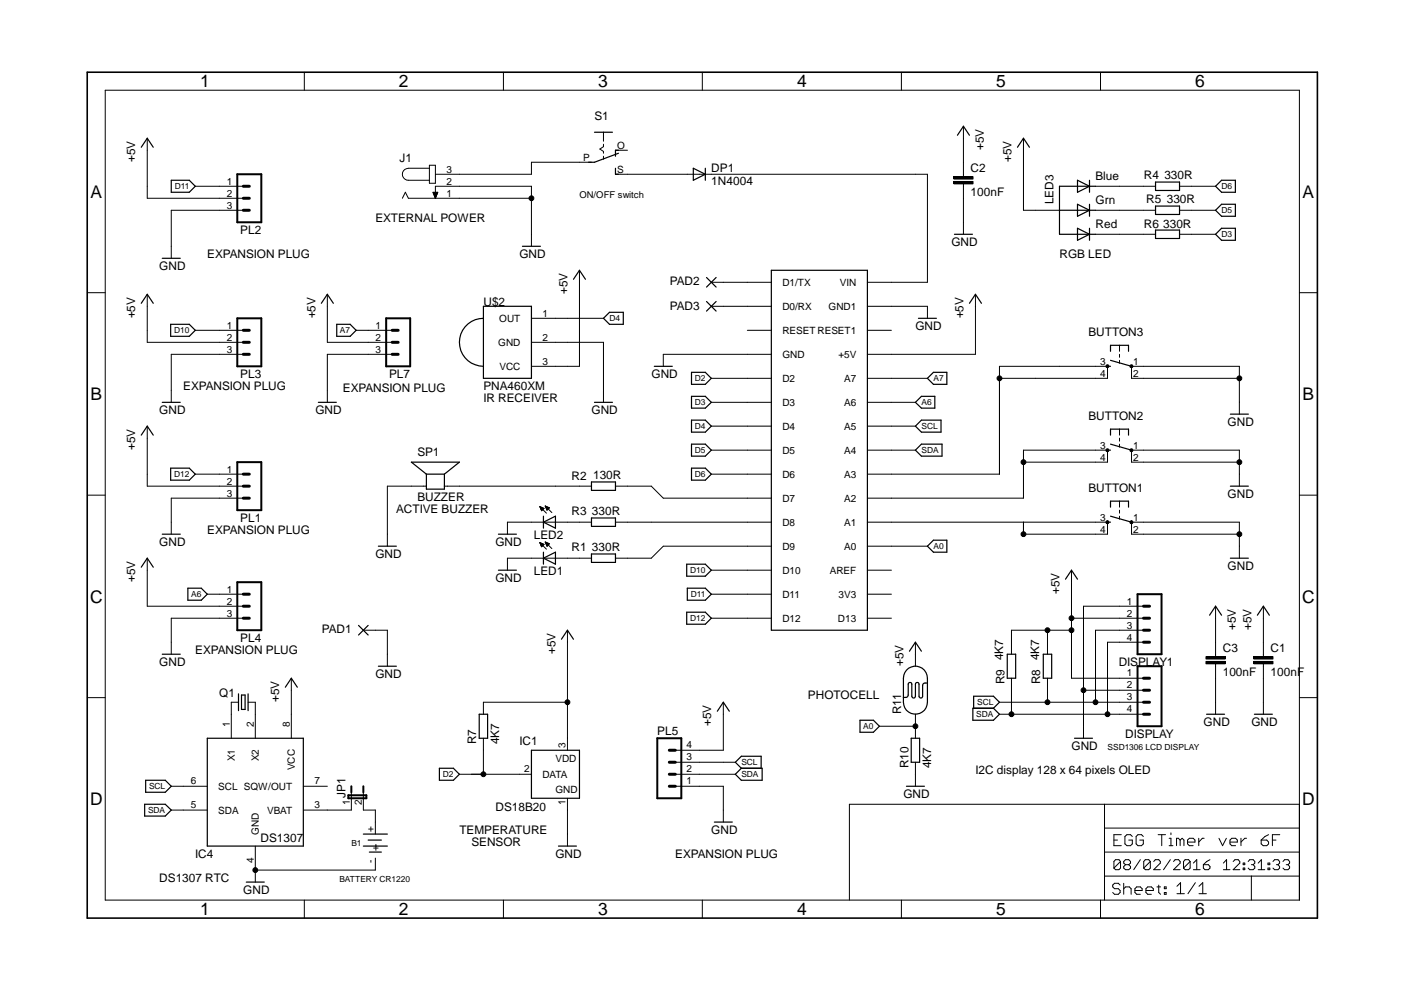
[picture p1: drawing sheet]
<svg xmlns="http://www.w3.org/2000/svg" width="297mm" height="210mm" viewBox="0 0 297 210" stroke-linecap="round" stroke-linejoin="round" font-family="sans-serif">
<g fill="none" stroke="#000" stroke-width=".25">
<path d="M29.9 31.2l1.3-1.9 1.2 1.9M36.2 38.1h3.8l1.3 1.3-1.3 1.3h-3.8zM125.8 28h3.8M130.2 35.6v1.3h.6M130.8 31.8h-.6v1.3M130.8 32.4l-5 1.9h-1.3M146.7 35.6l2.5 1.3-2.5 1.2zM149.2 35.6v2.5M202.6 28.6l1.2-1.9 1.3 1.9M215.3 31.2l1.2-1.9 1.3 1.9M228 38.1l2.5 1.3-2.5 1.3zM230.5 38.1v2.6"/>
<path d="M231.8 39.4h-7.6v10.2h7.6M244.5 38.5h5.1v1.8h-5.1zM257.2 39.4l1.2-1.3h3v2.6h-3zM34.3 54.7h3.8M110.5 52.1h3.8M121.3 59.1l1.3-1.9 1.3 1.9M149.5 58.7l2 2M151.5 58.7l-2 2M163.2 57.2h20.3v76.1h-20.3zM201.9 49.6h3.8M224.2 44.5h7.6M228 43.2l2.5 1.3-2.5 1.3z"/>
<path d="M228 48.3l2.5 1.3-2.5 1.2zM230.5 43.2v2.6M230.5 48.3v2.5M244.5 48.7h5.1v1.8h-5.1zM244.5 43.6h5.1v1.8h-5.1zM257.2 49.6l1.2-1.3h3v2.5h-3zM257.2 44.5l1.2-1.3h3v2.6h-3zM29.9 64.2l1.3-1.9 1.2 1.9M36.1 68.6h3.9l1.3 1.3-1.3 1.3h-3.9zM68 64.2l1.3-1.9 1.2 1.9M71.2 68.6h2.9l1.2 1.3-1.2 1.3h-2.9zM102.3 67.4a5.1 5.1 0 0 0-5.1 5 5.1 5.1 0 0 0 5.1 5.1"/>
<path d="M102.3 64.8h10.1v15.3h-10.1zM127.7 67.4l1.2-1.3h3v2.5h-3zM138.4 77.5h3.8M146.3 78.8h2.9l1.3 1.3-1.3 1.2h-2.9zM149.5 63.8l2 2M151.5 63.8l-2 2M194.3 67.4h3.8M205.1 64.2l1.3-1.9 1.2 1.9M234.3 77.5h.6M234.9 74.3v-1.2h3.9v1.2M234.9 76.2l4.5 1.3M29.9 92.1l1.3-1.9 1.2 1.9"/>
<path d="M34.3 85.1h3.8M36.1 99.1h3.9l1.3 1.2-1.3 1.3h-3.9zM67.3 85.1h3.9M125.8 85.1h3.8M146.3 94h2.9l1.3 1.2-1.3 1.3h-2.9zM146.3 88.9h2.9l1.3 1.3-1.3 1.2h-2.9zM146.3 83.9h2.9l1.3 1.2-1.3 1.3h-2.9zM146.3 99.1h2.9l1.3 1.2-1.3 1.3h-2.9zM193.7 95.2l1.2-1.2h4.4v2.5h-4.4zM193.7 90.2l1.2-1.3h4.2v2.5h-4.2zM193.7 85.1l1.2-1.2h2.9v2.5h-2.9zM196.2 80.1l1.3-1.3h2.8v2.5h-2.8z"/>
<path d="M234.3 95.2h.6M234.9 92.1v-1.3h3.9v1.3M234.9 94l4.5 1.2M260.3 87.6h3.8M34.3 113h3.8M80 115.6h3.9M90.2 100.3v3.2h3.8v-3.2M90.2 100.3h3.8M90.2 100.3l-3.2-2.5h10.2l-3.2 2.5M105.4 113h3.9M115 118.1l2.5-1.3v2.6zM115 109.2v2.6"/>
<path d="M115 116.8v2.6M115 110.5l2.5-1.3v2.6zM125.1 102h5.1v1.8h-5.1zM125.1 109.6h5.1v1.8h-5.1zM125.1 117.2h5.1v1.8h-5.1zM145.3 119.4h3.9l1.3 1.2-1.3 1.3h-3.9zM197.5 114.3h2.8v2.5h-2.8l-1.3-1.2zM234.3 110.5h.6M234.9 107.3v-1.3h3.9v1.3M234.9 109.2l4.5 1.3M260.3 118.1h3.8M260.3 102.9h3.8"/>
<path d="M29.9 120l1.3-1.9 1.2 1.9M34.3 138.4h3.8M39.7 124.5h2.9l1.3 1.2-1.3 1.3h-2.9zM75.9 132.3l2 2.1M77.9 132.3l-2 2.1M105.4 120.6h3.9M118.8 135.3l1.3-2 1.2 2M145.3 129.5h3.9l1.3 1.3-1.3 1.3h-3.9zM145.4 124.5h3.8l1.3 1.2-1.3 1.3h-3.8zM192.4 137.8l1.3-1.9 1.2 1.9M213.1 138.4h1.8v5.1h-1.8zM220.7 138.4h1.8v5.1h-1.8z"/>
<path d="M225.4 122.6l1.3-2 1.3 2M255.9 130.2l1.3-1.9 1.2 1.9M266 130.2l1.3-1.9 1.3 1.9M43.9 156.2h20.3v22.8h-20.3zM50.5 146.8v3.6M51.1 147.1h.8v3h-.8zM52.5 146.8v3.6M60.4 145.4l1.2-1.9 1.3 1.9M80 141h3.9M101.4 151.1h1.8v5.1h-1.8zM112.4 158.7h10.2v10.2h-10.2zM151.8 150.5l1.2-1.9 1.3 1.9"/>
<path d="M181.9 152.4h2.9l1.3 1.3-1.3 1.2h-2.9zM191.8 141.8a2.55 2.55 0 0 1 2.8-.7 2.55 2.55 0 0 1 1.6 2.4v5.1a2.54 2.54 0 0 1-2.5 2.5 2.54 2.54 0 0 1-2.6-2.5v-5.1l.1-.6zM192.8 156.2h1.8v5.1h-1.8zM196.2 144.5l-.7 .1-.3 .2v2.5l-.2 .4h-.2l-.4-.4v-2.7a.4 .4 0 0 0-.4-.2 .4 .4 0 0 0-.3 .4v2.5l-.2 .4h-.2l-.4-.4v-2.7a.4 .4 0 0 0-.5-.2 .4 .4 0 0 0-.3 .4v2.4l-.2 .3-.8 .1M205.8 149.9h4.4l1.3 1.2-1.3 1.3h-4.4zM206 149.9v-2.6h4.2l1.3 1.3-1.3 1.3M227.3 156.2h3.8M255.3 151.1h3.8M265.4 151.1h3.8M30.6 170.2h4.4l1.2 1.2-1.2 1.3h-4.4zM30.8 165.1h4.2l1.2 1.3-1.2 1.2h-4.2zM76.9 179h5.1"/>
<path d="M76.9 176.5h5.1M77.9 177.8h2.8M93 162.6h2.9l1.3 1.2-1.3 1.3h-2.9zM118.1 179h3.9M151.1 173.9h3.8M155.6 163.8l1.2-1.2h4.4v2.5h-4.4zM156.8 162.6l-1.2-1.3 1.2-1.3h4.2v2.6M191.8 166.4h3.8M52.1 186.6h3.8M78.1 180.3h2.6"/>
</g>
<g fill="none" stroke="#000" stroke-width=".21">
<path d="M22.3 19.1h252.6v171.4h-252.6zM64.4 15.3v3.8M106.5 15.3v3.8M148.6 15.3v3.8M190.7 15.3v3.8M232.8 15.3v3.8M31.2 29.3v12.7h20.3M41.3 39.4h10.2M90.8 35.6h-4.4a1.27 1.27 0 0 0-1.3 1.3 1.27 1.27 0 0 0 1.3 1.2h4.4M90.8 35h1.3v3.8h-1.3zM125.1 34.3h-12.7v2.6h-20.3M127.7 28v1.9"/>
<path d="M127.7 30.5v.5l-.8 .5 .8 .5v.4M127.7 33.1v.6M130.2 36.9h66v22.8h-12.7M130.2 31.8h2.6M201.8 38.4h4.1v.5h-4.1zM201.8 37.4h4.1v.5h-4.1zM203.8 26.7v10.7M203.8 38.9v10.7M216.5 29.3v15.2h7.7M231.8 39.4h12.7M249.6 39.4h7.6M51.5 44.5h-15.3v10.2"/>
<path d="M85.1 42l.7-1.3 .6 1.3h26M91.6 40.7h1l-.5 1.3zM91.6 40.9h.9M91.6 40.8h1M91.7 40.9h.8M91.7 41h.8M91.8 41.1h.7M91.8 41.2h.6M91.9 41.4h.4M91.9 41.3h.5M91.9 41.5h.4M91.9 41.6h.4"/>
<path d="M92 41.7h.2M92.1 41.8h.1M92.1 42v-2.6h20.3v12.7M92.1 41.9h.1M122.6 57.2v20.3h-10.2M150.5 59.7h12.7M231.8 44.5h12.7M231.8 49.6h12.7M249.6 44.5h7.6M249.6 49.6h7.6M18.5 61.9h3.8M31.2 62.3v10.1h20.3"/>
<path d="M41.3 69.9h10.2M51.5 75h-15.3v10.1M69.3 62.3v10.1h13.7M75.3 69.9h7.7M83 75h-13.7v10.1M112.4 72.4h15.3v12.7M112.4 67.4h15.3M150.5 64.8h12.7M158.1 69.9h5.1M163.2 75h-22.9v2.5M183.5 69.9h5.1M183.5 64.8h12.7v2.6"/>
<path d="M206.4 62.3v12.7h-22.9M234.1 77.3h.4v.4h-.4zM236.9 73.1v1.2M236.9 75v.6M236.9 76.2v.7M239.1 77.3h.5v.4h-.5zM274.9 61.9h3.8M31.2 90.2v12.7h20.3M150.5 80.1h12.7M150.5 95.2h12.7M150.5 85.1h12.7M150.5 90.2h12.7"/>
<path d="M183.5 80.1h12.7M183.5 95.2h10.2M183.5 85.1h10.2M183.5 90.2h10.2M211.5 80.1h22.8v-2.6h-22.8v22.8h-28M216.5 97.8h17.8v-2.6h-17.8v10.2h-33M234.1 95h.4v.5h-.4zM236.9 90.8v1.3M236.9 92.7v.6M236.9 94v.6M239.1 95h.5v.5h-.5zM262.2 80.1h-22.8v-2.6h22.8v10.1"/>
<path d="M262.2 97.8h-22.8v-2.6h22.8v7.7M18.5 104.8h3.8M31.2 118.1v10.2h20.3M41.3 100.3h10.2M51.5 105.4h-15.3v7.6M90.2 102.9h-8.2v12.7M94 102.9h31.1M114.2 114.8l1.4 1.4M114.2 114.9h.1M114.2 114.8l.9 .4-.5 .5M114.2 114.8l.4 .9M114.2 107.2l1.4 1.4"/>
<path d="M114.2 107.2h.1M114.2 107.2l.9 .4-.5 .5M114.2 107.2l.4 .9M114.3 114.9h.2M114.3 107.3h.2M114.3 115h.4M114.3 107.4h.3M114.3 115.1h.6M114.3 107.6h.8M114.3 107.5h.5M114.4 115.2h.7M114.4 107.7h.6"/>
<path d="M114.4 115.4h.5M114.4 115.3h.6M114.4 107.7h.5M114.5 115.5h.3M114.5 107.8h.3M114.5 115.6h.2M114.5 107.9h.2M114.6 115.7h.1M114.6 108h.1M115.4 114.7l1.4 1.4M115.4 114.7l.8 .4-.5 .5M115.4 114.7l.3 .9"/>
<path d="M115.4 114.8h.1M115.4 107.1l1.4 1.4M115.4 107.1l.8 .3-.5 .5zM115.4 107.1h.1M115.4 114.9h.3M115.4 107.2h.3M115.4 114.9h.5M115.4 107.3h.5M115.5 115h.7M115.5 107.4h.6M115.5 115.1h.7M115.5 107.5h.7"/>
<path d="M115.6 115.2h.5M115.6 107.6h.5M115.6 115.3h.4M115.6 107.7h.4M115.7 115.4h.2M115.7 107.8h.2M115.7 107.7h.2M115.7 115.5h.1M115.7 107.9h.1M115.7 115.6h.1M125.1 110.5h-17.7v2.5M125.1 118.1h-17.7v2.5"/>
<path d="M130.2 110.5h33M130.2 102.9h7.6l2.5 2.5h22.9M150.5 100.3h12.7M163.2 115.6h-22.9l-2.5 2.5h-7.6M183.5 110.5h50.8v2.5h-17.8v-2.5M183.5 115.6h12.7M234.1 110.3l.2-.1 .2 .1v.4h-.4zM236.9 106v1.3M236.9 107.9v.7M236.9 109.2v.7M239.1 110.3l.3-.1 .2 .1v.4h-.5zM262.2 113h-22.8v-2.5h22.8v7.6"/>
<path d="M274.9 104.8h3.8M43.9 125.7h7.6M51.5 130.8h-15.3v7.6M76.9 133.3h5.1v7.7M120.1 133.3v25.4M150.5 120.6h12.7M150.5 125.7h12.7M150.5 130.8h12.7M183.5 120.6h5.1M183.5 125.7h5.1M183.5 130.8h5.1M193.7 135.9v5.1"/>
<path d="M221.6 133.3v5.1M226.7 120.6v22.9h15.2M226.7 133.3h-12.7v5.1M226.7 130.8h15.2M241.9 135.9h-7.6v15.2M241.9 128.3h-12.7v27.9M241.9 133.3h-10.1v15.3M255.1 140h4.1v.5h-4.1zM255.1 138.9h4.1v.5h-4.1zM257.2 128.3v10.6M265.3 140h4v.5h-4zM265.3 138.9h4v.5h-4z"/>
<path d="M267.3 128.3v10.6M18.5 147.6h3.8M50.5 148.6h-1.6v7.6M52.5 148.6h1.5v7.6M61.6 143.5v12.7M102.3 156.2v7.6M120.1 148.6h-17.8v2.5M153 148.6v10.1h-10.1M186.1 153.7h7.6M193.7 151.1v5.1M211.5 148.6h30.4M211.5 151.1h30.4"/>
<path d="M214 143.5v7.6M221.6 143.5v5.1M229.2 146h12.7M257.2 140.5v10.6M267.3 140.5v10.6M274.9 147.6h3.8M36.2 166.4h7.7M36.2 171.4h7.7M54 179v7.6M64.2 166.4h5.1M74.3 167.6v3.8h-10.1M76.9 167.6v3.8h2.5v5.1"/>
<path d="M97.2 163.8h15.2M120.1 168.9v10.1M142.9 163.8h12.7M142.9 166.4h10.1v7.5M142.9 161.3h12.7M193.7 161.3v5.1M233.7 170.2v20.3M233.7 175.2h41.2M235.7 177.8h.7M237.2 176.6h-1.5v2.3h1.5M239.6 177l-.4-.4h-.8l-.4 .4v1.6l.4 .3h.8l.4-.3v-.8h-.8M241.9 177l-.4-.4h-.8l-.3 .4v1.6l.3 .3h.8l.4-.3v-.8h-.8"/>
<path d="M245 176.6h1.6M245.8 176.6v2.3M247.4 178.9h.8M247.4 177.4h.3v1.5M247.7 176.2v.4M249.7 177.8l-.4-.4h-.4v1.5M249.7 177.8v1.1M249.7 177.8l.4-.4 .4 .4v1.1M251.2 178.2h1.6v-.4l-.4-.4h-.8l-.4 .4v.8l.4 .3h.8M253.6 177.4v1.5M254.8 177.4h-.4l-.8 .8M257.9 177.4l.8 1.5 .8-1.5"/>
<path d="M260.2 178.2h1.6v-.4l-.4-.4h-.8l-.4 .4v.8l.4 .3h.8M262.5 177.4v1.5M263.7 177.4h-.3l-.9 .8M266.8 177.8h1.2l.4 .4v.4l-.4 .3h-.8l-.4-.3zM268.4 176.6l-.8 .4-.8 .8M269.2 177.8h.8M270.8 176.6h-1.6v2.3M274.9 170.2h-95.2v20.3M64.4 190.5v3.8M79.4 181.6v2.5h-25.4M106.5 190.5v3.8M148.6 190.5v3.8"/>
<path d="M190.7 190.5v3.8M232.8 190.5v3.8M233.7 185.4h41.2M233.7 180.3h41.2M237 187.3l-.4-.4h-.8l-.4 .4v.4l.4 .3h.8l.4 .4v.4l-.4 .4h-.8l-.4-.4M237.1 182.3l-.4-.4h-.7l-.3 .4v1.4M237.1 182.3v1.4l-.4 .3h-.7l-.3-.3M237.1 182.3l-1.4 1.4M237.7 186.9v2.3M237.7 188l.5-.3h.7l.4 .3v1.2M238.1 183l-.4-.4v-.3l.4-.4h.7l.4 .4v.3l-.4 .4M238.1 183l-.4 .3v.4l.4 .3h.7l.4-.3v-.4l-.4-.3"/>
<path d="M238.1 183h.7M240.1 188.4h1.5v-.4l-.3-.3h-.8l-.4 .3v.8l.4 .4h.8M241.3 181.9l-1.4 2.1M242.4 188.4h1.6v-.4l-.4-.3h-.8l-.4 .3v.8l.4 .4h.8M243.4 182.3l-.4-.4h-.7l-.3 .4v1.4M243.4 182.3v1.4l-.4 .3h-.7l-.3-.3M243.4 182.3l-1.4 1.4M244.1 182.3l.3-.4h.7l.4 .4v.3l-1.4 1.4h1.4M244.8 187.7h.7M245.1 187.3v1.5l.4 .4M246.3 187.7h.4v.3h-.4zM246.3 188.8h.4v.4h-.4z"/>
<path d="M247.6 181.9l-1.4 2.1M248.3 182.3l.3-.4h.7l.4 .4v.3l-1.4 1.4h1.4M249 187.5l.8-.7v2.3M249 189.1h1.6M251.8 182.3l-.3-.4h-.8l-.3 .4v1.4M251.8 182.3v1.4l-.3 .3h-.8l-.3-.3M251.8 182.3l-1.4 1.4M252.5 184h1.4M252.5 182.6l.7-.7v2.1M252.9 186.8l-1.6 2.3M253.7 189.1h1.5M253.7 187.5l.8-.7v2.3"/>
<path d="M254.6 183h1l.4 .3v.4l-.4 .3h-.7l-.3-.3zM256 181.9l-1.4 1.1M258.8 184h1.4M258.8 182.6l.7-.7v2.1M260.9 182.3l.4-.4h.7l.3 .4v.3l-1.4 1.4h1.4M263 183.7h.4v.3h-.4zM263 182.6h.4v.4h-.4zM264.1 182.3l.3-.4h.7l.4 .4v.3l-.4 .4M264.7 185.4v5.1M264.7 183h.4M265.1 183l.4 .3v.4l-.4 .3h-.7l-.3-.3M266.2 184h1.4"/>
<path d="M266.2 182.6l.7-.7v2.1M268.3 183.7h.3v.3h-.3zM268.3 182.6h.3v.4h-.3zM269.3 182.3l.4-.4h.7l.3 .4v.3l-.3 .4M270 183h.4M270.4 183l.3 .3v.4l-.3 .3h-.7l-.4-.3M271.4 182.3l.4-.4h.7l.3 .4v.3l-.3 .4M272.1 183h.4M272.5 183l.3 .3v.4l-.3 .3h-.7l-.4-.3"/>
<circle cx="112.4" cy="42" r=".51"/>
<circle cx="211.4" cy="80.1" r=".51"/>
<circle cx="216.5" cy="97.8" r=".51"/>
<circle cx="262.2" cy="80.1" r=".51"/>
<circle cx="262.2" cy="97.8" r=".51"/>
<circle cx="216.5" cy="113" r=".51"/>
<circle cx="262.2" cy="113" r=".51"/>
<circle cx="221.6" cy="133.3" r=".51"/>
<circle cx="226.7" cy="133.3" r=".51"/>
<circle cx="226.7" cy="130.8" r=".51"/>
<circle cx="120" cy="148.6" r=".51"/>
<circle cx="193.7" cy="153.7" r=".51"/>
<circle cx="214" cy="151.1" r=".51"/>
<circle cx="221.6" cy="148.6" r=".51"/>
<circle cx="229.2" cy="146" r=".51"/>
<circle cx="231.8" cy="148.6" r=".51"/>
<circle cx="234.3" cy="151.1" r=".51"/>
<circle cx="102.3" cy="163.8" r=".51"/>
<circle cx="54" cy="184.1" r=".51"/>
</g>
<path d="M18.5 15.3h260.2v179h-260.2z" fill="none" stroke="#000" stroke-width=".34"/>
<g fill="#000">
<path d="M201.8 38.4h4.1v.5h-4.1z" fill-rule="evenodd"/>
<path d="M201.8 37.4h4.1v.5h-4.1z" fill-rule="evenodd"/>
<path d="M234.1 77.3h.4v.4h-.4z" fill-rule="evenodd"/>
<path d="M239.1 77.3h.5v.4h-.5z" fill-rule="evenodd"/>
<path d="M234.1 95h.4v.5h-.4z" fill-rule="evenodd"/>
<path d="M239.1 95h.5v.5h-.5z" fill-rule="evenodd"/>
<path d="M234.1 110.3l.2-.1 .2 .1v.4h-.4z" fill-rule="evenodd"/>
<path d="M239.1 110.3l.3-.1 .2 .1v.4h-.5z" fill-rule="evenodd"/>
<path d="M255.1 140h4.1v.5h-4.1z" fill-rule="evenodd"/>
<path d="M255.1 138.9h4.1v.5h-4.1z" fill-rule="evenodd"/>
<path d="M265.3 140h4v.5h-4z" fill-rule="evenodd"/>
<path d="M265.3 138.9h4v.5h-4z" fill-rule="evenodd"/>
<circle cx="112.4" cy="42" r=".51"/>
<circle cx="211.4" cy="80.1" r=".51"/>
<circle cx="216.5" cy="97.8" r=".51"/>
<circle cx="262.2" cy="80.1" r=".51"/>
<circle cx="262.2" cy="97.8" r=".51"/>
<circle cx="216.5" cy="113" r=".51"/>
<circle cx="262.2" cy="113" r=".51"/>
<circle cx="221.6" cy="133.3" r=".51"/>
<circle cx="226.7" cy="133.3" r=".51"/>
<circle cx="226.7" cy="130.8" r=".51"/>
<circle cx="120" cy="148.6" r=".51"/>
<circle cx="193.7" cy="153.7" r=".51"/>
<circle cx="214" cy="151.1" r=".51"/>
<circle cx="221.6" cy="148.6" r=".51"/>
<circle cx="229.2" cy="146" r=".51"/>
<circle cx="231.8" cy="148.6" r=".51"/>
<circle cx="234.3" cy="151.1" r=".51"/>
<circle cx="102.3" cy="163.8" r=".51"/>
<circle cx="54" cy="184.1" r=".51"/>
</g>
<path d="M50.2 36.9h5.1v10.1h-5.1zM50.2 67.4h5.1v10.1h-5.1zM81.7 67.4h5.1v10.1h-5.1zM50.2 97.8h5.1v10.1h-5.1zM50.2 123.2h5.1v10.1h-5.1zM240.7 125.7h5v12.7h-5zM139.1 156.2h5v12.7h-5zM240.7 141h5v12.7h-5zM73.7 168.3h3.8v.6h-3.8zM74.3 166.4v1.2M76.9 166.4v1.2" fill="none" stroke="#000" stroke-width=".42"/>
<g fill="none" stroke="#000" stroke-width=".63">
<path d="M51.5 39.4h1.2M51.5 44.5h1.2M51.5 42h1.2M51.5 75h1.2M51.5 72.4h1.2M51.5 69.9h1.2M83 75h1.2M83 72.4h1.2M83 69.9h1.2M51.5 105.4h1.2M51.5 102.9h1.2M51.5 100.3h1.2"/>
<path d="M51.5 130.8h1.2M51.5 128.3h1.2M51.5 125.7h1.2M241.9 130.8h1.3M241.9 128.3h1.3M241.9 133.3h1.3M241.9 135.9h1.3M141.6 158.7h1.3M241.9 148.6h1.3M241.9 146h1.3M241.9 143.5h1.3M241.9 151.1h1.3"/>
<path d="M141.6 161.3h1.3M141.6 163.8h1.3M141.6 166.4h1.3"/>
</g>
<g font-size="3.7">
<text x="42.3" y="18.5">1</text>
<text x="84.4" y="18.5">2</text>
<text x="126.5" y="18.5">3</text>
<text x="168.7" y="18.5">4</text>
<text x="210.7" y="18.5">5</text>
<text x="252.9" y="18.5">6</text>
<text x="19.1" y="41.8">A</text>
<text x="275.6" y="41.8">A</text>
<text x="19.1" y="84.7">B</text>
<text x="275.6" y="84.7">B</text>
<text x="19" y="127.5">C</text>
<text x="275.5" y="127.5">C</text>
<text x="19" y="170.3">D</text>
<text x="275.5" y="170.3">D</text>
<text x="42.3" y="193.7">1</text>
<text x="84.4" y="193.7">2</text>
<text x="126.5" y="193.7">3</text>
<text x="168.7" y="193.7">4</text>
<text x="210.7" y="193.7">5</text>
<text x="252.9" y="193.7">6</text>
</g>
<g font-size="2.5">
<text x="125.8" y="25.4">S1</text>
<text x="28.6" y="34.3" transform="rotate(-90 28.6 34.3)">+5V</text>
<text x="84.5" y="34.3">J1</text>
<text x="208.1" y="31.8" transform="rotate(-90 208.1 31.8)">+5V</text>
<text x="214" y="34.3" transform="rotate(-90 214 34.3)">+5V</text>
<text x="150.5" y="39.2">1N4004</text>
<text x="150.5" y="36.4">DP1</text>
<text x="205.4" y="41.6">100nF</text>
<text x="205.4" y="36.5">C2</text>
<text x="231.8" y="38.1">Blue</text>
<text x="242" y="37.9">R4</text>
<text x="246.3" y="37.9">330R</text>
<text x="79.4" y="47">EXTERNAL POWER</text>
<text x="222.9" y="43.2" transform="rotate(-90 222.9 43.2)">LED3</text>
<text x="231.8" y="43.2">Grn</text>
<text x="242.5" y="42.9">R5</text>
<text x="246.8" y="43">330R</text>
<text x="50.8" y="49.6">PL2</text>
<text x="201.3" y="52.1">GND</text>
<text x="231.8" y="48.3">Red</text>
<text x="242" y="48.3">R6</text>
<text x="246.1" y="48.3">330R</text>
<text x="33.7" y="57.2">GND</text>
<text x="43.9" y="54.7">EXPANSION PLUG</text>
<text x="109.9" y="54.7">GND</text>
<text x="224.2" y="54.7">RGB LED</text>
<text x="102.3" y="64.8">U$2</text>
<text x="120.1" y="62.3" transform="rotate(-90 120.1 62.3)">+5V</text>
<text x="141.7" y="60.4">PAD2</text>
<text x="141.7" y="65.5">PAD3</text>
<text x="28.6" y="67.4" transform="rotate(-90 28.6 67.4)">+5V</text>
<text x="66.7" y="67.4" transform="rotate(-90 66.7 67.4)">+5V</text>
<text x="193.7" y="69.9">GND</text>
<text x="203.8" y="67.4" transform="rotate(-90 203.8 67.4)">+5V</text>
<text x="230.3" y="71.2">BUTTON3</text>
<text x="38.8" y="82.6">EXPANSION PLUG</text>
<text x="50.8" y="80.1">PL3</text>
<text x="72.6" y="82.8">EXPANSION PLUG</text>
<text x="82.3" y="80.1">PL7</text>
<text x="102.3" y="82.6">PNA460XM</text>
<text x="137.8" y="80.1">GND</text>
<text x="33.7" y="87.7">GND</text>
<text x="66.7" y="87.7">GND</text>
<text x="102.3" y="85.1">IR RECEIVER</text>
<text x="125.1" y="87.7">GND</text>
<text x="230.3" y="88.9">BUTTON2</text>
<text x="28.6" y="95.2" transform="rotate(-90 28.6 95.2)">+5V</text>
<text x="259.7" y="90.2">GND</text>
<text x="88.3" y="96.5">SP1</text>
<text x="120.9" y="101.6">R2</text>
<text x="125.5" y="101.3">130R</text>
<text x="88.3" y="106">BUZZER</text>
<text x="230.3" y="104.1">BUTTON1</text>
<text x="259.7" y="105.4">GND</text>
<text x="43.9" y="113">EXPANSION PLUG</text>
<text x="50.8" y="110.5">PL1</text>
<text x="83.8" y="108.6">ACTIVE BUZZER</text>
<text x="120.9" y="109">R3</text>
<text x="125.2" y="109">330R</text>
<text x="33.7" y="115.6">GND</text>
<text x="79.4" y="118.1">GND</text>
<text x="104.8" y="115.6">GND</text>
<text x="112.9" y="114">LED2</text>
<text x="120.9" y="116.6">R1</text>
<text x="125.2" y="116.6">330R</text>
<text x="28.6" y="123.2" transform="rotate(-90 28.6 123.2)">+5V</text>
<text x="104.8" y="123.2">GND</text>
<text x="112.9" y="121.7">LED1</text>
<text x="224.2" y="125.7" transform="rotate(-90 224.2 125.7)">+5V</text>
<text x="259.7" y="120.6">GND</text>
<text x="50.8" y="135.9">PL4</text>
<text x="68.1" y="134">PAD1</text>
<text x="261.5" y="133.3" transform="rotate(-90 261.5 133.3)">+5V</text>
<text x="264.7" y="133.3" transform="rotate(-90 264.7 133.3)">+5V</text>
<text x="33.7" y="141">GND</text>
<text x="41.3" y="138.4">EXPANSION PLUG</text>
<text x="79.4" y="143.5">GND</text>
<text x="117.5" y="138.4" transform="rotate(-90 117.5 138.4)">+5V</text>
<text x="191.1" y="141" transform="rotate(-90 191.1 141)">+5V</text>
<text x="212.2" y="139.7" transform="rotate(-90 212.2 139.7)">4K7</text>
<text x="219.8" y="139.7" transform="rotate(-90 219.8 139.7)">4K7</text>
<text x="236.7" y="141">DISPLAY1</text>
<text x="258.7" y="143.1">100nF</text>
<text x="258.7" y="138">C3</text>
<text x="268.8" y="138">C1</text>
<text x="268.8" y="143.1">100nF</text>
<text x="46.4" y="147.6">Q1</text>
<text x="59.1" y="148.6" transform="rotate(-90 59.1 148.6)">+5V</text>
<text x="170.9" y="147.8">PHOTOCELL</text>
<text x="212.5" y="144.8" transform="rotate(-90 212.5 144.8)">R9</text>
<text x="220.1" y="144.8" transform="rotate(-90 220.1 144.8)">R8</text>
<text x="139.1" y="155.4">PL5</text>
<text x="150.5" y="153.7" transform="rotate(-90 150.5 153.7)">+5V</text>
<text x="190.6" y="151.1" transform="rotate(-90 190.6 151.1)">R11</text>
<text x="254.6" y="153.7">GND</text>
<text x="264.7" y="153.7">GND</text>
<text x="100.8" y="157.5" transform="rotate(-90 100.8 157.5)">R7</text>
<text x="105.6" y="157.5" transform="rotate(-90 105.6 157.5)">4K7</text>
<text x="109.9" y="157.7">IC1</text>
<text x="226.7" y="158.7">GND</text>
<text x="238.1" y="156.2">DISPLAY</text>
<text x="192.2" y="162.6" transform="rotate(-90 192.2 162.6)">R10</text>
<text x="197" y="162.6" transform="rotate(-90 197 162.6)">4K7</text>
<text x="206.4" y="163.8">I2C display 128 x 64 pixels OLED</text>
<text x="73.1" y="168.9" transform="rotate(-90 73.1 168.9)">JP1</text>
<text x="104.8" y="171.7">DS18B20</text>
<text x="191.1" y="168.9">GND</text>
<text x="55.1" y="178.3">DS1307</text>
<text x="97.2" y="176.5">TEMPERATURE</text>
<text x="99.7" y="179">SENSOR</text>
<text x="150.5" y="176.5">GND</text>
<text x="41.3" y="181.6">IC4</text>
<text x="117.5" y="181.6">GND</text>
<text x="142.9" y="181.6">EXPANSION PLUG</text>
<text x="33.7" y="186.6">DS1307 RTC</text>
<text x="51.5" y="189.2">GND</text>
</g>
<g font-size="2.1">
<text x="123.4" y="34">P</text>
<text x="130.6" y="31.5">O</text>
<text x="48" y="39.1">1</text>
<text x="48" y="41.6">2</text>
<text x="94.4" y="36.5">3</text>
<text x="94.4" y="39.1">2</text>
<text x="94.4" y="41.6">1</text>
<text x="130.6" y="36.5">S</text>
<text x="48" y="44.2">3</text>
<text x="165.5" y="60.5">D1/TX</text>
<text x="165.5" y="65.6">D0/RX</text>
<text x="175.3" y="65.6">GND1</text>
<text x="177.7" y="60.5">VIN</text>
<text x="48" y="69.5">1</text>
<text x="79.5" y="69.5">1</text>
<text x="105.6" y="68.1">OUT</text>
<text x="114.8" y="67">1</text>
<text x="165.5" y="70.7">RESET RESET1</text>
<text x="48" y="72.1">2</text>
<text x="48" y="74.6">3</text>
<text x="79.5" y="72.1">2</text>
<text x="79.5" y="74.6">3</text>
<text x="105.4" y="73.2">GND</text>
<text x="114.8" y="72.1">2</text>
<text x="114.8" y="77.1">3</text>
<text x="165.5" y="75.7">GND</text>
<text x="177.4" y="75.7">+5V</text>
<text x="232.7" y="77.1">3</text>
<text x="239.7" y="77.1">1</text>
<text x="105.7" y="78.3">VCC</text>
<text x="165.5" y="80.8">D2</text>
<text x="178.6" y="80.8">A7</text>
<text x="232.7" y="79.7">4</text>
<text x="239.7" y="79.7">2</text>
<text x="165.5" y="85.9">D3</text>
<text x="178.6" y="85.9">A6</text>
<text x="165.5" y="90.9">D4</text>
<text x="178.6" y="90.9">A5</text>
<text x="232.7" y="94.9">3</text>
<text x="239.7" y="94.9">1</text>
<text x="48" y="100">1</text>
<text x="165.5" y="96">D5</text>
<text x="165.5" y="101.1">D6</text>
<text x="178.6" y="96">A4</text>
<text x="178.6" y="101.1">A3</text>
<text x="232.7" y="97.5">4</text>
<text x="239.7" y="97.5">2</text>
<text x="48" y="102.5">2</text>
<text x="48" y="105.1">3</text>
<text x="165.5" y="106.2">D7</text>
<text x="178.6" y="106.2">A2</text>
<text x="165.5" y="111.3">D8</text>
<text x="178.6" y="111.3">A1</text>
<text x="232.7" y="110.2">3</text>
<text x="232.7" y="112.7">4</text>
<text x="239.7" y="110.2">1</text>
<text x="239.7" y="112.7">2</text>
<text x="165.5" y="116.3">D9</text>
<text x="178.6" y="116.3">A0</text>
<text x="48" y="125.4">1</text>
<text x="165.5" y="121.4">D10</text>
<text x="175.6" y="121.4">AREF</text>
<text x="48" y="127.9">2</text>
<text x="48" y="130.5">3</text>
<text x="165.5" y="126.5">D11</text>
<text x="165.5" y="131.6">D12</text>
<text x="177.3" y="131.6">D13</text>
<text x="177.4" y="126.5">3V3</text>
<text x="238.4" y="127.9">1</text>
<text x="238.4" y="130.5">2</text>
<text x="238.4" y="133">3</text>
<text x="238.4" y="135.6">4</text>
<text x="238.4" y="143.1">1</text>
<text x="238.4" y="145.7">2</text>
<text x="238.4" y="148.2">3</text>
<text x="48.6" y="153.9" transform="rotate(-90 48.6 153.9)">1</text>
<text x="53.7" y="153.9" transform="rotate(-90 53.7 153.9)">2</text>
<text x="61.3" y="153.9" transform="rotate(-90 61.3 153.9)">8</text>
<text x="238.4" y="150.7">4</text>
<text x="49.7" y="161.1" transform="rotate(-90 49.7 161.1)">X1</text>
<text x="54.8" y="161.1" transform="rotate(-90 54.8 161.1)">X2</text>
<text x="117.5" y="161.3">VDD</text>
<text x="119.7" y="158.4" transform="rotate(-90 119.7 158.4)">3</text>
<text x="145.2" y="160.9">3</text>
<text x="145.2" y="158.4">4</text>
<text x="40.3" y="166">6</text>
<text x="46.2" y="167.1">SCL SQW/OUT</text>
<text x="62.4" y="163" transform="rotate(-90 62.4 163)">VCC</text>
<text x="66.5" y="166">7</text>
<text x="110.9" y="163.4">2</text>
<text x="114.8" y="164.6">DATA</text>
<text x="117.5" y="167.9">GND</text>
<text x="145.2" y="166">1</text>
<text x="145.2" y="163.4">2</text>
<text x="40.3" y="171.1">5</text>
<text x="46.2" y="172.2">SDA</text>
<text x="56.5" y="172.2">VBAT</text>
<text x="66.5" y="171.1">3</text>
<text x="74" y="170.4" transform="rotate(-90 74 170.4)">1</text>
<text x="76.5" y="170.4" transform="rotate(-90 76.5 170.4)">2</text>
<text x="119.7" y="170.4" transform="rotate(-90 119.7 170.4)">1</text>
<text x="54.8" y="176.7" transform="rotate(-90 54.8 176.7)">GND</text>
<text x="79.1" y="176.1" transform="rotate(-90 79.1 176.1)">+</text>
<text x="53.7" y="182.6" transform="rotate(-90 53.7 182.6)">4</text>
<text x="79.1" y="182.7" transform="rotate(-90 79.1 182.7)">-</text>
<text x="80.2" y="180.1" transform="rotate(-90 80.2 180.1)">+-</text>
</g>
<text font-size="2" x="122.6" y="42">ON/OFF switch</text>
<g font-size="1.8">
<text x="37" y="40">D11</text>
<text x="258.4" y="40">D6</text>
<text x="258.4" y="45.1">D5</text>
<text x="258.4" y="50.2">D3</text>
<text x="36.8" y="70.5">D10</text>
<text x="71.9" y="70.5">A7</text>
<text x="128.9" y="68">D4</text>
<text x="147" y="80.7">D2</text>
<text x="197.5" y="80.7">A7</text>
<text x="147" y="85.8">D3</text>
<text x="194.9" y="85.8">A6</text>
<text x="147" y="95.9">D5</text>
<text x="147" y="90.8">D4</text>
<text x="194.9" y="95.9">SDA</text>
<text x="194.9" y="90.8">SCL</text>
<text x="36.8" y="101">D12</text>
<text x="147" y="101">D6</text>
<text x="197.5" y="116.2">A0</text>
<text x="146" y="121.3">D10</text>
<text x="40.4" y="126.4">A6</text>
<text x="146" y="131.4">D12</text>
<text x="146.1" y="126.4">D11</text>
<text x="206.8" y="149.2">SCL</text>
<text x="182.6" y="154.3">A0</text>
<text x="206.5" y="151.8">SDA</text>
<text x="156.8" y="161.9">SCL</text>
<text x="234.3" y="158.7">SSD1306 LCD DISPLAY</text>
<text x="31.5" y="167">SCL</text>
<text x="93.7" y="164.5">D2</text>
<text x="156.8" y="164.5">SDA</text>
<text x="31.3" y="172.1">SDA</text>
<text x="74.3" y="179">B1</text>
<text x="71.8" y="186.6">BATTERY CR1220</text>
</g>
</svg>
